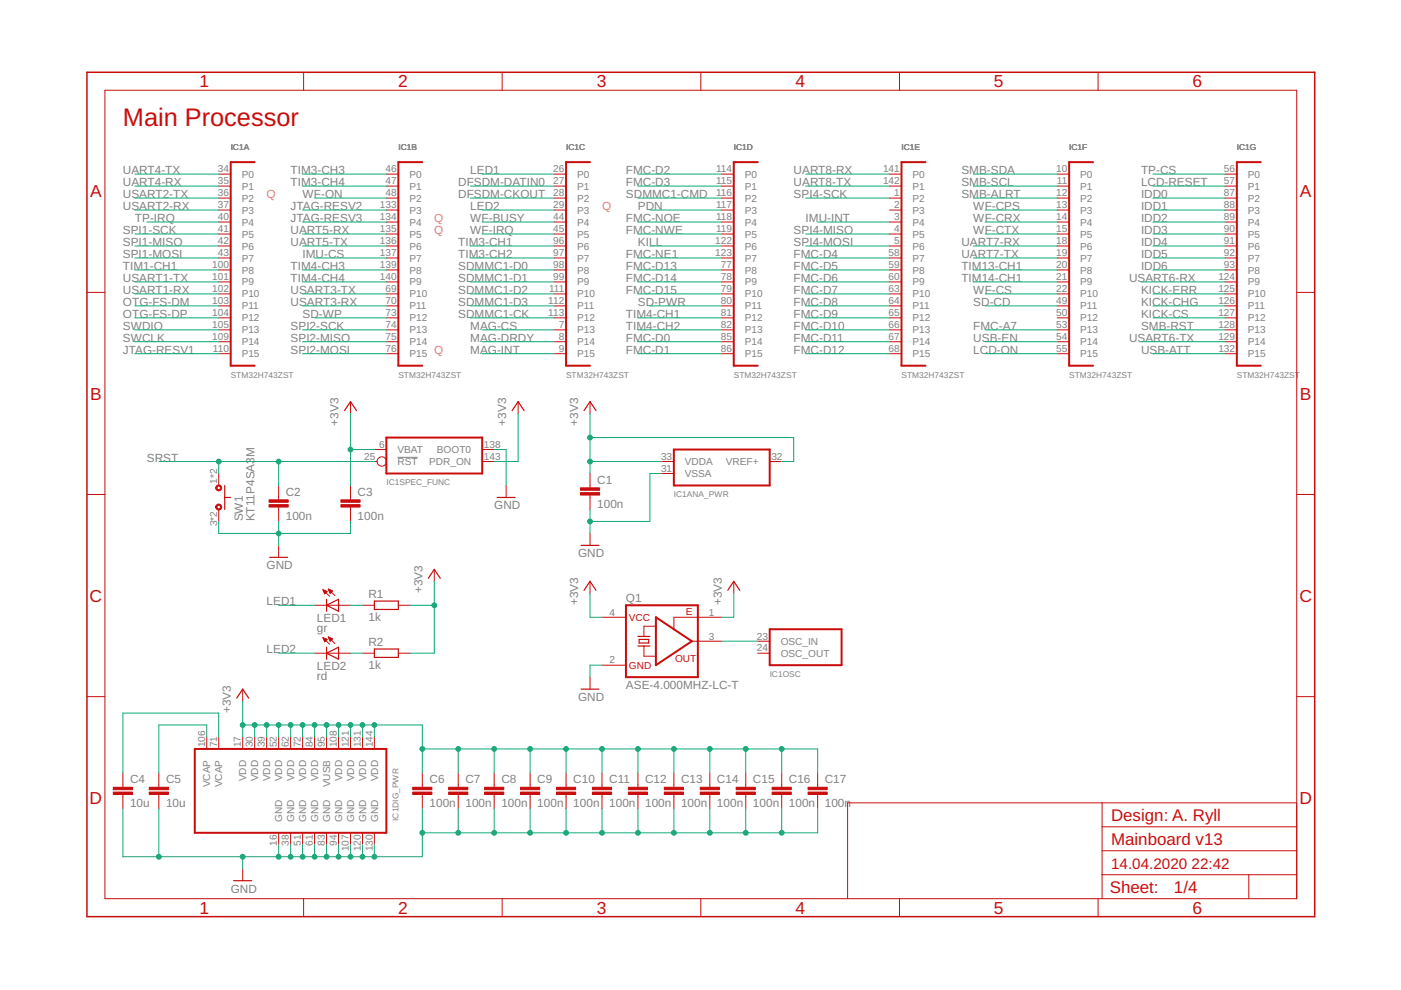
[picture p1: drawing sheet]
<svg xmlns="http://www.w3.org/2000/svg" width="297mm" height="210mm" viewBox="0 0 297 210" stroke-linecap="round" stroke-linejoin="round" font-family="sans-serif">
<path d="M84.3 97h4.2" fill="none" stroke="#808080" stroke-width=".21"/>
<g fill="none" stroke="#c90d0c" stroke-width=".21">
<path d="M22.2 19.1h252.7v171.4h-252.7zM64.4 15.3v3.8M106.5 15.3v3.8M148.6 15.3v3.8M190.7 15.3v3.8M232.8 15.3v3.8M46.4 36.9h2.5M46.4 39.5h2.5M81.9 36.9h2.6M81.9 39.5h2.6M117.5 36.9h2.5M117.5 39.5h2.5"/>
<path d="M153 36.9h2.6M153 39.5h2.6M188.6 36.9h2.5M188.6 39.5h2.5M224.1 36.9h2.6M224.1 39.5h2.6M259.7 36.9h2.5M259.7 39.5h2.5M46.4 42h2.5M46.4 44.5h2.5M46.4 47.1h2.5M46.4 49.6h2.5"/>
<path d="M46.4 52.2h2.5M46.4 54.7h2.5M46.4 57.2h2.5M46.4 59.8h2.5M81.9 42h2.6M81.9 44.5h2.6M81.9 47.1h2.6M81.9 49.6h2.6M81.9 52.2h2.6M81.9 54.7h2.6M81.9 57.2h2.6M81.9 59.8h2.6"/>
<path d="M117.5 42h2.5M117.5 44.5h2.5M117.5 47.1h2.5M117.5 49.6h2.5M117.5 52.2h2.5M117.5 54.7h2.5M117.5 57.2h2.5M117.5 59.8h2.5M153 42h2.6M153 44.5h2.6M153 47.1h2.6M153 49.6h2.6"/>
<path d="M153 52.2h2.6M153 54.7h2.6M153 57.2h2.6M153 59.8h2.6M188.6 42h2.5M188.6 44.5h2.5M188.6 47.1h2.5M188.6 49.6h2.5M188.6 52.2h2.5M188.6 54.7h2.5M188.6 57.2h2.5M188.6 59.8h2.5"/>
<path d="M224.1 42h2.6M224.1 44.5h2.6M224.1 47.1h2.6M224.1 49.6h2.6M224.1 52.2h2.6M224.1 54.7h2.6M224.1 57.2h2.6M224.1 59.8h2.6M259.7 42h2.5M259.7 44.5h2.5M259.7 47.1h2.5M259.7 49.6h2.5"/>
<path d="M259.7 52.2h2.5M259.7 54.7h2.5M259.7 57.2h2.5M259.7 59.8h2.5M18.4 62h3.8M46.4 62.3h2.5M46.4 64.9h2.5M46.4 67.4h2.5M46.4 69.9h2.5M46.4 72.5h2.5M46.4 75h2.5M81.9 62.3h2.6"/>
<path d="M81.9 64.9h2.6M81.9 67.4h2.6M81.9 69.9h2.6M81.9 72.5h2.6M81.9 75h2.6M117.5 62.3h2.5M117.5 64.9h2.5M117.5 67.4h2.5M117.5 69.9h2.5M117.5 72.5h2.5M117.5 75h2.5M153 62.3h2.6"/>
<path d="M153 64.9h2.6M153 67.4h2.6M153 69.9h2.6M153 72.5h2.6M153 75h2.6M188.6 62.3h2.5M188.6 64.9h2.5M188.6 67.4h2.5M188.6 69.9h2.5M188.6 72.5h2.5M188.6 75h2.5M224.1 62.3h2.6"/>
<path d="M224.1 64.9h2.6M224.1 67.4h2.6M224.1 69.9h2.6M224.1 72.5h2.6M224.1 75h2.6M259.7 62.3h2.5M259.7 64.9h2.5M259.7 67.4h2.5M259.7 69.9h2.5M259.7 72.5h2.5M259.7 75h2.5M274.9 62h3.8"/>
<path d="M74.3 85.2v2.5M79.4 97.9h.5M79.4 95.3h2.5M102.2 97.9h2.6M102.2 95.3h2.6M109.9 85.2v2.5M125.1 85.2v2.5M140.3 97.9h2.6M163.2 97.9h2.5M18.4 104.8h3.8M46.4 100.4v2.5M46.4 108v2.6"/>
<path d="M59.1 102.9v3.1M59.1 107.5v3.1M59.1 115.6v2.6M74.3 102.9v3.1M74.3 107.5v3.1M107.3 102.9v2.6M125.1 100.4v3M125.1 105v3M125.1 113.1v2.5M140.3 100.4h2.6M274.9 104.8h3.8M66.7 138.5h7.6"/>
<path d="M66.7 128.3h7.6M68.5 125l1.4 1.4M68.5 125l.9 .4-.5 .5zM68.5 135.2l1.4 1.4M68.5 135.2l.9 .4-.5 .5zM68.5 125.1h.2M68.5 135.3h.1M68.5 135.4h.4M68.6 125.2h.4M68.6 125.4h.6M68.6 135.5h.6M68.6 135.6h.7"/>
<path d="M68.7 125.5h.6M68.7 125.6h.5M68.7 135.7h.5M68.7 135.8h.4M68.8 125.7h.2M68.8 136h.1M68.8 125.8h.1M69.6 124.9l1.4 1.4M69.6 124.9l.9 .4-.5 .5zM69.6 135.1l1.4 1.4M69.6 135.1l.9 .3-.5 .6zM69.6 135.1h.2"/>
<path d="M69.7 125h.1M69.7 135.3h.4M69.7 125.1h.4M69.7 125.2h.7M69.7 135.4h.6M69.8 135.5h.6M69.8 125.4h.6M69.8 125.5h.5M69.8 135.6h.5M69.9 135.7h.3M69.9 125.6h.3M70 125.7h.1"/>
<path d="M70 135.8h.1M76.9 138.5h2.5M76.9 128.3h2.5M84.5 138.5h2.5M84.5 128.3h2.5M92.1 120.7v2.6M125.1 123.3v2.5M127.6 130.9h5.1M136.5 137v2.1h2.6M139.1 132.8h-2.6v2.1M146.7 136h6.3M153 130.9h-10.1v2.5"/>
<path d="M155.6 123.3v2.5M160.7 136h2.5M160.7 138.5h2.5M18.4 147.7h3.8M43.8 156.3v2.5M46.4 156.3v2.5M51.5 146.1v2.6M51.5 156.3v2.5M54 156.3v2.5M56.5 156.3v2.5M59.1 156.3v2.5M61.6 156.3v2.5"/>
<path d="M64.2 156.3v2.5M66.7 156.3v2.5M69.2 156.3v2.5M71.8 156.3v2.5M74.3 156.3v2.5M76.9 156.3v2.5M79.4 156.3v2.5M125.1 143.6v2.5M127.6 141h5.1M274.9 147.7h3.8M26.1 163.9v3M26.1 168.4v3.1"/>
<path d="M33.7 163.9v3M33.7 168.4v3.1M59.1 176.6v2.5M61.6 176.6v2.5M64.2 176.6v2.5M66.7 176.6v2.5M69.2 176.6v2.5M71.8 176.6v2.5M74.3 176.6v2.5M76.9 176.6v2.5M79.4 176.6v2.5M89.5 163.9v3"/>
<path d="M89.5 168.4v3.1M97.2 163.9v3M97.2 168.4v3.1M104.8 163.9v3M104.8 168.4v3.1M112.4 163.9v3M112.4 168.4v3.1M120 163.9v3M120 168.4v3.1M127.6 163.9v3M127.6 168.4v3.1M135.3 163.9v3"/>
<path d="M135.3 168.4v3.1M142.9 163.9v3M142.9 168.4v3.1M150.5 163.9v3M150.5 168.4v3.1M158.1 163.9v3M158.1 168.4v3.1M165.7 163.9v3M165.7 168.4v3.1M173.4 163.9v3M173.4 168.4v3.1M233.7 170.2v20.3"/>
<path d="M233.7 175.3h41.2M274.9 170.2h-95.2v20.3M51.5 184.2v2.5M64.4 190.5v3.9M106.5 190.5v3.9M148.6 190.5v3.9M190.7 190.5v3.9M232.8 190.5v3.9M233.7 185.5h41.2M233.7 180.4h41.2M264.8 185.5v5"/>
<circle cx="80.9" cy="97.9" r=".99"/>
</g>
<path d="M18.4 15.3h260.3v179.1h-260.3z" fill="none" stroke="#c90d0c" stroke-width=".32"/>
<g fill="none" stroke="#c90d0c" stroke-width=".25">
<path d="M73 87.1l1.3-1.9 1.3 1.9M108.6 87.1l1.3-1.9 1.2 1.9M123.8 87.1l1.3-1.9 1.3 1.9M47.6 105.5h1.3M47.6 102.9v5.1M57.2 118.2h3.8M105.4 105.5h3.8M123.2 115.6h3.8M69.2 128.3l2.6-1.2v2.5zM69.2 127.1v2.5M69.2 137.2v2.6M69.2 138.5l2.6-1.3v2.6z"/>
<path d="M79.4 127.4h5.1v1.8h-5.1zM79.4 137.6h5.1v1.8h-5.1zM90.8 122.6l1.3-1.9 1.2 1.9M123.8 125.2l1.3-1.9 1.3 1.9M135.3 137h2.5M135.3 134.9h2.5M135.5 135.6h2v.7h-2zM154.3 125.2l1.3-1.9 1.2 1.9M50.2 148l1.3-1.9 1.2 1.9M123.2 146.1h3.8M49.6 186.7h3.8"/>
</g>
<g fill="#c90d0c" stroke="#c90d0c" stroke-width=".21">
<path d="M123.1 104.5h4v.5h-4z"/>
<path d="M123.1 103.4h4v.5h-4z"/>
<path d="M57 107h4.1v.5h-4.1z"/>
<path d="M57 106h4.1v.5h-4.1z"/>
<path d="M87.5 167.9h4.1v.5h-4.1z"/>
<path d="M87.5 166.9h4.1v.5h-4.1z"/>
<path d="M95.1 167.9h4.1v.5h-4.1z"/>
<path d="M95.1 166.9h4.1v.5h-4.1z"/>
<path d="M102.7 167.9h4.1v.5h-4.1z"/>
<path d="M102.7 166.9h4.1v.5h-4.1z"/>
<path d="M110.4 167.9h4v.5h-4z"/>
<path d="M110.4 166.9h4v.5h-4z"/>
<path d="M118 167.9h4v.5h-4z"/>
<path d="M118 166.9h4v.5h-4z"/>
<path d="M31.6 167.9h4.1v.5h-4.1z"/>
<path d="M31.6 166.9h4.1v.5h-4.1z"/>
<path d="M24 167.9h4.1v.5h-4.1z"/>
<path d="M24 166.9h4.1v.5h-4.1z"/>
<path d="M125.6 167.9h4.1v.5h-4.1z"/>
<path d="M125.6 166.9h4.1v.5h-4.1z"/>
<path d="M133.2 167.9h4.1v.5h-4.1z"/>
<path d="M133.2 166.9h4.1v.5h-4.1z"/>
<path d="M140.8 167.9h4.1v.5h-4.1z"/>
<path d="M140.8 166.9h4.1v.5h-4.1z"/>
<path d="M148.5 167.9h4v.5h-4z"/>
<path d="M148.5 166.9h4v.5h-4z"/>
<path d="M156.1 167.9h4v.5h-4z"/>
<path d="M156.1 166.9h4v.5h-4z"/>
<path d="M163.7 167.9h4.1v.5h-4.1z"/>
<path d="M163.7 166.9h4.1v.5h-4.1z"/>
<path d="M171.3 167.9h4.1v.5h-4.1z"/>
<path d="M171.3 166.9h4.1v.5h-4.1z"/>
<path d="M72.3 107h4v.5h-4z"/>
<path d="M72.3 106h4v.5h-4z"/>
</g>
<g fill="none" stroke="#c90d0c" stroke-width=".42">
<path d="M54 34.4h-5.1v43.1h5.1M89.5 34.4h-5v43.1h5M125.1 34.4h-5.1v43.1h5.1M160.7 34.4h-5.1v43.1h5.1M196.2 34.4h-5.1v43.1h5.1M231.8 34.4h-5.1v43.1h5.1M267.3 34.4h-5.1v43.1h5.1M81.9 92.8h20.3v7.6h-20.3zM142.9 95.3h20.3v7.6h-20.3zM132.7 128.3h15.3v15.3h-15.3zM139.1 130.9l7.6 5.1-7.6 5zM163.2 133.4h15.2v7.6h-15.2z"/>
<path d="M41.3 158.8h40.6v17.8h-40.6z"/>
</g>
<g fill="#c90d0c" stroke="#c90d0c" stroke-width=".21">
<path d="M45.9 103a.63 .63 0 0 1 1 .1 .63 .63 0 0 1-.4 1 .63 .63 0 0 1-.8-.7h.3a.38 .38 0 0 1 .5-.3 .38 .38 0 0 1 .1 .6 .38 .38 0 0 1-.6-.1v-.2h-.3z" fill-rule="evenodd"/>
<path d="M45.9 107.1a.63 .63 0 0 1 1 .1 .63 .63 0 0 1-.4 .9 .63 .63 0 0 1-.8-.6h.3a.38 .38 0 0 1 .5-.3 .38 .38 0 0 1 .1 .6 .38 .38 0 0 1-.6-.1v-.2h-.3z" fill-rule="evenodd"/>
</g>
<g fill="none" stroke="#0dab76" stroke-width=".21">
<path d="M28.6 36.9h17.8M28.6 39.5h17.8M64.2 36.9h17.7M64.2 39.5h17.7M99.7 39.5h17.8M102.2 36.9h15.3M135.3 36.9h17.7M135.3 39.5h17.7M170.8 36.9h17.8M170.8 39.5h17.8M206.4 36.9h17.7M206.4 39.5h17.7"/>
<path d="M244.5 36.9h15.2M244.5 39.5h15.2M28.6 42h17.8M28.6 44.5h17.8M28.6 49.6h17.8M28.6 52.2h17.8M28.6 54.7h17.8M28.6 57.2h17.8M28.6 59.8h17.8M31.1 47.1h15.3M64.2 44.5h17.7M64.2 49.6h17.7"/>
<path d="M64.2 52.2h17.7M64.2 57.2h17.7M64.2 59.8h17.7M64.2 47.1h17.7M66.7 42h15.2M66.7 54.7h15.2M99.7 42h17.8M99.7 52.2h17.8M99.7 54.7h17.8M99.7 57.2h17.8M99.7 59.8h17.8M102.2 44.5h15.3"/>
<path d="M102.2 49.6h15.3M102.2 47.1h15.3M135.3 42h17.7M135.3 49.6h17.7M135.3 54.7h17.7M135.3 57.2h17.7M135.3 59.8h17.7M135.3 47.1h17.7M137.8 44.5h15.2M137.8 52.2h15.2M170.8 42h17.8M170.8 49.6h17.8"/>
<path d="M170.8 52.2h17.8M170.8 54.7h17.8M170.8 57.2h17.8M170.8 59.8h17.8M173.4 47.1h15.2M206.4 42h17.7M206.4 52.2h17.7M206.4 54.7h17.7M206.4 57.2h17.7M206.4 59.8h17.7M208.9 44.5h15.2M208.9 49.6h15.2"/>
<path d="M208.9 47.1h15.2M241.9 59.8h17.8M244.5 42h15.2M244.5 44.5h15.2M244.5 49.6h15.2M244.5 52.2h15.2M244.5 54.7h15.2M244.5 57.2h15.2M244.5 47.1h15.2M28.6 75h17.8M28.6 62.3h17.8M28.6 64.9h17.8"/>
<path d="M28.6 67.4h17.8M28.6 69.9h17.8M28.6 72.5h17.8M64.2 75h17.7M64.2 62.3h17.7M64.2 64.9h17.7M64.2 69.9h17.7M64.2 72.5h17.7M66.7 67.4h15.2M99.7 62.3h17.8M99.7 64.9h17.8M99.7 67.4h17.8"/>
<path d="M102.2 75h15.3M102.2 69.9h15.3M102.2 72.5h15.3M135.3 75h17.7M135.3 62.3h17.7M135.3 67.4h17.7M135.3 69.9h17.7M135.3 72.5h17.7M137.8 64.9h15.2M170.8 75h17.8M170.8 62.3h17.8M170.8 64.9h17.8"/>
<path d="M170.8 67.4h17.8M170.8 69.9h17.8M170.8 72.5h17.8M208.9 75h15.2M208.9 62.3h15.2M208.9 64.9h15.2M208.9 69.9h15.2M208.9 72.5h15.2M241.9 72.5h17.8M244.5 75h15.2M244.5 62.3h15.2M244.5 64.9h15.2"/>
<path d="M244.5 67.4h15.2M244.5 69.9h15.2M33.7 97.9h45.7M46.4 97.9v2.5M59.1 97.9v5M74.3 87.7v15.2M74.3 95.3h5.1M104.8 95.3h2.5v7.6M109.9 87.7v10.2h-5.1M125.1 97.9h15.2M125.1 92.8h43.2v5.1h-2.6M125.1 87.7v12.7"/>
<path d="M46.4 110.6v2.5h27.9v-2.5M59.1 110.6v5M125.1 108v5.1M140.3 100.4h-2.5v10.2h-12.7M59.1 128.3h7.6M59.1 138.5h7.6M74.3 128.3h2.6M74.3 138.5h2.6M87 128.3h5.1M92.1 123.3v15.2h-5.1M125.1 125.8v5.1h2.5M153 136h7.7"/>
<path d="M155.6 125.8v5.1h-2.6M43.8 156.3v-2.6h-10.1v10.2M46.4 156.3v-5.1h-20.3v12.7M51.5 148.7v7.6M51.5 153.7h38v10.2M54 153.7v2.6M56.5 153.7v2.6M59.1 153.7v2.6M61.6 153.7v2.6M64.2 153.7v2.6M66.7 153.7v2.6M69.2 153.7v2.6"/>
<path d="M71.8 153.7v2.6M74.3 153.7v2.6M76.9 153.7v2.6M79.4 153.7v2.6M89.5 158.8h83.9v5.1M97.2 158.8v5.1M104.8 158.8v5.1M112.4 158.8v5.1M120 158.8v5.1M127.6 141h-2.5v2.6M127.6 158.8v5.1M135.3 158.8v5.1"/>
<path d="M142.9 158.8v5.1M150.5 158.8v5.1M158.1 158.8v5.1M165.7 158.8v5.1M26.1 171.5v10.2h63.4v-10.2M33.7 171.5v10.2M59.1 179.1v2.6M61.6 179.1v2.6M64.2 179.1v2.6M66.7 179.1v2.6M69.2 179.1v2.6M71.8 179.1v2.6"/>
<path d="M74.3 179.1v2.6M76.9 179.1v2.6M79.4 179.1v2.6M97.2 171.5v5.1M104.8 171.5v5.1M112.4 171.5v5.1M120 171.5v5.1M127.6 171.5v5.1M135.3 171.5v5.1M142.9 171.5v5.1M150.5 171.5v5.1M158.1 171.5v5.1"/>
<path d="M165.7 171.5v5.1M173.4 171.5v5.1h-83.9M51.5 181.7v2.5"/>
</g>
<g fill="#0dab76" stroke="#0dab76" stroke-width=".21">
<circle cx="125.1" cy="92.8" r=".51"/>
<circle cx="125.1" cy="97.9" r=".51"/>
<circle cx="51.5" cy="153.7" r=".51"/>
<circle cx="54" cy="153.7" r=".51"/>
<circle cx="56.5" cy="153.7" r=".51"/>
<circle cx="59.1" cy="153.7" r=".51"/>
<circle cx="61.6" cy="153.7" r=".51"/>
<circle cx="89.5" cy="158.8" r=".51"/>
<circle cx="97.2" cy="158.8" r=".51"/>
<circle cx="104.8" cy="158.8" r=".51"/>
<circle cx="112.4" cy="158.8" r=".51"/>
<circle cx="64.2" cy="153.7" r=".51"/>
<circle cx="66.7" cy="153.7" r=".51"/>
<circle cx="69.2" cy="153.7" r=".51"/>
<circle cx="71.8" cy="153.7" r=".51"/>
<circle cx="74.3" cy="153.7" r=".51"/>
<circle cx="76.9" cy="153.7" r=".51"/>
<circle cx="79.4" cy="153.7" r=".51"/>
<circle cx="120" cy="158.8" r=".51"/>
<circle cx="127.6" cy="158.8" r=".51"/>
<circle cx="135.3" cy="158.8" r=".51"/>
<circle cx="142.9" cy="158.8" r=".51"/>
<circle cx="150.5" cy="158.8" r=".51"/>
<circle cx="158.1" cy="158.8" r=".51"/>
<circle cx="165.7" cy="158.8" r=".51"/>
<circle cx="74.3" cy="95.3" r=".51"/>
<circle cx="92.1" cy="128.3" r=".51"/>
<circle cx="125.1" cy="110.6" r=".51"/>
<circle cx="59.1" cy="113.1" r=".51"/>
<circle cx="33.7" cy="181.7" r=".51"/>
<circle cx="51.5" cy="181.7" r=".51"/>
<circle cx="59.1" cy="181.7" r=".51"/>
<circle cx="61.6" cy="181.7" r=".51"/>
<circle cx="89.5" cy="176.6" r=".51"/>
<circle cx="97.2" cy="176.6" r=".51"/>
<circle cx="112.4" cy="176.6" r=".51"/>
<circle cx="104.8" cy="176.6" r=".51"/>
<circle cx="64.2" cy="181.7" r=".51"/>
<circle cx="66.7" cy="181.7" r=".51"/>
<circle cx="69.2" cy="181.7" r=".51"/>
<circle cx="71.8" cy="181.7" r=".51"/>
<circle cx="74.3" cy="181.7" r=".51"/>
<circle cx="79.4" cy="181.7" r=".51"/>
<circle cx="76.9" cy="181.7" r=".51"/>
<circle cx="165.7" cy="176.6" r=".51"/>
<circle cx="158.1" cy="176.6" r=".51"/>
<circle cx="150.5" cy="176.6" r=".51"/>
<circle cx="142.9" cy="176.6" r=".51"/>
<circle cx="135.3" cy="176.6" r=".51"/>
<circle cx="127.6" cy="176.6" r=".51"/>
<circle cx="120" cy="176.6" r=".51"/>
<circle cx="59.1" cy="97.9" r=".51"/>
<circle cx="46.4" cy="97.9" r=".51"/>
</g>
<text font-size="5.4" fill="#c90d0c" x="26.1" y="26.8">Main Processor</text>
<g font-size="3.7" fill="#c90d0c">
<text x="42.3" y="18.5">1</text>
<text x="84.4" y="18.5">2</text>
<text x="126.5" y="18.5">3</text>
<text x="168.6" y="18.5">4</text>
<text x="210.7" y="18.5">5</text>
<text x="252.9" y="18.5">6</text>
<text x="19.1" y="41.9">A</text>
<text x="275.6" y="41.9">A</text>
<text x="19.1" y="84.7">B</text>
<text x="275.6" y="84.7">B</text>
<text x="19" y="127.6">C</text>
<text x="275.5" y="127.6">C</text>
<text x="19" y="170.4">D</text>
<text x="275.5" y="170.4">D</text>
<text x="42.3" y="193.7">1</text>
<text x="84.4" y="193.7">2</text>
<text x="126.5" y="193.7">3</text>
<text x="168.6" y="193.7">4</text>
<text x="210.7" y="193.7">5</text>
<text x="252.9" y="193.7">6</text>
</g>
<g font-size="3.6" fill="#c90d0c">
<text x="235.6" y="174">Design: A. Ryll</text>
<text x="235.6" y="179.1">Mainboard v13</text>
<text x="235.3" y="189.4">Sheet:</text>
<text x="248.9" y="189.3">1/4</text>
</g>
<g font-size="3.2" fill="#c90d0c">
<text x="235.6" y="184.2">14.04.2020</text>
<text x="252.6" y="184.2">22:42</text>
</g>
<g font-size="2.5" fill="#808080">
<text x="26.1" y="36.9">UART4-TX</text>
<text x="26.1" y="39.5">UART4-RX</text>
<text x="26.1" y="42">USART2-TX</text>
<text x="61.6" y="36.9">TIM3-CH3</text>
<text x="61.6" y="39.5">TIM3-CH4</text>
<text x="64.1" y="42">WF-ON</text>
<text x="97.2" y="39.5">DFSDM-DATIN0</text>
<text x="97.2" y="42">DFSDM-CKOUT</text>
<text x="99.7" y="36.9">LED1</text>
<text x="132.7" y="36.9">FMC-D2</text>
<text x="132.7" y="39.5">FMC-D3</text>
<text x="132.7" y="42">SDMMC1-CMD</text>
<text x="168.3" y="36.9">UART8-RX</text>
<text x="168.3" y="39.5">UART8-TX</text>
<text x="168.3" y="42">SPI4-SCK</text>
<text x="203.8" y="39.5">SMB-SCL</text>
<text x="203.8" y="36.9">SMB-SDA</text>
<text x="203.8" y="42">SMB-ALRT</text>
<text x="241.9" y="36.9">TP-CS</text>
<text x="241.9" y="39.5">LCD-RESET</text>
<text x="241.9" y="42">IDD0</text>
<text x="26.1" y="44.5">USART2-RX</text>
<text x="28.6" y="47.1">TP-IRQ</text>
<text x="61.6" y="44.5">JTAG-RESV2</text>
<text x="61.6" y="47.1">JTAG-RESV3</text>
<text x="99.7" y="44.5">LED2</text>
<text x="99.7" y="47.1">WF-BUSY</text>
<text x="132.7" y="47.1">FMC-NOE</text>
<text x="135.3" y="44.5">PDN</text>
<text x="170.8" y="47.1">IMU-INT</text>
<text x="206.4" y="44.5">WF-CPS</text>
<text x="206.4" y="47.1">WF-CRX</text>
<text x="241.9" y="44.5">IDD1</text>
<text x="241.9" y="47.1">IDD2</text>
<text x="26.1" y="49.6">SPI1-SCK</text>
<text x="26.1" y="52.1">SPI1-MISO</text>
<text x="61.6" y="52.1">UART5-TX</text>
<text x="61.6" y="49.6">UART5-RX</text>
<text x="97.2" y="52.1">TIM3-CH1</text>
<text x="99.7" y="49.6">WF-IRQ</text>
<text x="132.7" y="49.6">FMC-NWE</text>
<text x="135.3" y="52.1">KILL</text>
<text x="168.3" y="49.6">SPI4-MISO</text>
<text x="168.3" y="52.1">SPI4-MOSI</text>
<text x="203.8" y="52.1">UART7-RX</text>
<text x="206.4" y="49.6">WF-CTX</text>
<text x="241.9" y="49.6">IDD3</text>
<text x="241.9" y="52.1">IDD4</text>
<text x="26.1" y="54.7">SPI1-MOSI</text>
<text x="26.1" y="57.2">TIM1-CH1</text>
<text x="26.1" y="59.8">USART1-TX</text>
<text x="61.6" y="57.2">TIM4-CH3</text>
<text x="61.6" y="59.8">TIM4-CH4</text>
<text x="64.1" y="54.7">IMU-CS</text>
<text x="97.2" y="54.7">TIM3-CH2</text>
<text x="97.2" y="57.2">SDMMC1-D0</text>
<text x="97.2" y="59.8">SDMMC1-D1</text>
<text x="132.7" y="54.7">FMC-NE1</text>
<text x="132.7" y="57.2">FMC-D13</text>
<text x="132.7" y="59.8">FMC-D14</text>
<text x="168.3" y="54.7">FMC-D4</text>
<text x="168.3" y="57.2">FMC-D5</text>
<text x="168.3" y="59.8">FMC-D6</text>
<text x="203.8" y="54.7">UART7-TX</text>
<text x="203.8" y="57.2">TIM13-CH1</text>
<text x="203.8" y="59.8">TIM14-CH1</text>
<text x="239.4" y="59.8">USART6-RX</text>
<text x="241.9" y="54.7">IDD5</text>
<text x="241.9" y="57.2">IDD6</text>
<text x="26.1" y="62.3">USART1-RX</text>
<text x="26.1" y="64.8">OTG-FS-DM</text>
<text x="61.6" y="62.3">USART3-TX</text>
<text x="61.6" y="64.8">USART3-RX</text>
<text x="97.2" y="62.3">SDMMC1-D2</text>
<text x="97.2" y="64.8">SDMMC1-D3</text>
<text x="132.7" y="62.3">FMC-D15</text>
<text x="135.3" y="64.8">SD-PWR</text>
<text x="168.3" y="62.3">FMC-D7</text>
<text x="168.3" y="64.8">FMC-D8</text>
<text x="206.4" y="64.8">SD-CD</text>
<text x="206.4" y="62.3">WF-CS</text>
<text x="241.9" y="62.3">KICK-ERR</text>
<text x="241.9" y="64.8">KICK-CHG</text>
<text x="26.1" y="67.4">OTG-FS-DP</text>
<text x="26.1" y="69.9">SWDIO</text>
<text x="61.6" y="69.9">SPI2-SCK</text>
<text x="64.1" y="67.4">SD-WP</text>
<text x="97.2" y="67.4">SDMMC1-CK</text>
<text x="99.7" y="69.9">MAG-CS</text>
<text x="132.7" y="67.4">TIM4-CH1</text>
<text x="132.7" y="69.9">TIM4-CH2</text>
<text x="168.3" y="67.4">FMC-D9</text>
<text x="168.3" y="69.9">FMC-D10</text>
<text x="206.4" y="69.9">FMC-A7</text>
<text x="241.9" y="69.9">SMB-RST</text>
<text x="241.9" y="67.4">KICK-CS</text>
<text x="26.1" y="75">JTAG-RESV1</text>
<text x="26.1" y="72.5">SWCLK</text>
<text x="61.6" y="72.5">SPI2-MISO</text>
<text x="61.6" y="75">SPI2-MOSI</text>
<text x="99.7" y="72.5">MAG-DRDY</text>
<text x="99.7" y="75">MAG-INT</text>
<text x="132.7" y="72.5">FMC-D0</text>
<text x="132.7" y="75">FMC-D1</text>
<text x="168.3" y="72.5">FMC-D11</text>
<text x="168.3" y="75">FMC-D12</text>
<text x="206.4" y="72.5">USB-EN</text>
<text x="206.4" y="75">LCD-ON</text>
<text x="239.4" y="72.5">USART6-TX</text>
<text x="241.9" y="75">USB-ATT</text>
<text x="71.8" y="90.2" transform="rotate(-90 71.8 90.2)">+3V3</text>
<text x="107.3" y="90.2" transform="rotate(-90 107.3 90.2)">+3V3</text>
<text x="122.6" y="90.2" transform="rotate(-90 122.6 90.2)">+3V3</text>
<text x="31.1" y="97.9">SRST</text>
<text x="60.6" y="105.1">C2</text>
<text x="75.8" y="105.1">C3</text>
<text x="126.6" y="107.6">100n</text>
<text x="126.6" y="102.6">C1</text>
<text x="51.5" y="110.6" transform="rotate(-90 51.5 110.6)">SW1</text>
<text x="54" y="110.6" transform="rotate(-90 54 110.6)">KT11P4SA3M</text>
<text x="60.6" y="110.2">100n</text>
<text x="75.8" y="110.2">100n</text>
<text x="104.8" y="108">GND</text>
<text x="122.6" y="118.2">GND</text>
<text x="56.5" y="120.7">GND</text>
<text x="89.5" y="125.8" transform="rotate(-90 89.5 125.8)">+3V3</text>
<text x="56.5" y="128.3">LED1</text>
<text x="67.2" y="131.9">LED1</text>
<text x="78.1" y="131.6">1k</text>
<text x="78.1" y="126.8">R1</text>
<text x="122.6" y="128.3" transform="rotate(-90 122.6 128.3)">+3V3</text>
<text x="132.7" y="127.7">Q1</text>
<text x="153" y="128.3" transform="rotate(-90 153 128.3)">+3V3</text>
<text x="67.2" y="134">gr</text>
<text x="78.1" y="137">R2</text>
<text x="56.5" y="138.5">LED2</text>
<text x="67.2" y="142">LED2</text>
<text x="78.1" y="141.8">1k</text>
<text x="67.2" y="144.2">rd</text>
<text x="122.6" y="148.6">GND</text>
<text x="132.7" y="146.1">ASE-4.000MHZ-LC-T</text>
<text x="48.9" y="151.2" transform="rotate(-90 48.9 151.2)">+3V3</text>
<text x="27.6" y="166">C4</text>
<text x="35.2" y="166">C5</text>
<text x="91.1" y="166">C6</text>
<text x="98.7" y="166">C7</text>
<text x="106.3" y="166">C8</text>
<text x="113.9" y="166">C9</text>
<text x="121.5" y="166">C10</text>
<text x="129.2" y="166">C11</text>
<text x="136.8" y="166">C12</text>
<text x="144.4" y="166">C13</text>
<text x="152" y="166">C14</text>
<text x="159.6" y="166">C15</text>
<text x="167.3" y="166">C16</text>
<text x="174.9" y="166">C17</text>
<text x="27.6" y="171.1">10u</text>
<text x="35.2" y="171.1">10u</text>
<text x="91.1" y="171.1">100n</text>
<text x="98.7" y="171.1">100n</text>
<text x="106.3" y="171.1">100n</text>
<text x="113.9" y="171.1">100n</text>
<text x="121.5" y="171.1">100n</text>
<text x="129.2" y="171.1">100n</text>
<text x="136.8" y="171.1">100n</text>
<text x="144.4" y="171.1">100n</text>
<text x="152" y="171.1">100n</text>
<text x="159.6" y="171.1">100n</text>
<text x="167.3" y="171.1">100n</text>
<text x="174.9" y="171.1">100n</text>
<text x="48.9" y="189.3">GND</text>
</g>
<g font-size="2.5" fill="#c8c832">
<text x="56.5" y="42">Q</text>
<text x="92.1" y="47.1">Q</text>
<text x="127.6" y="44.5">Q</text>
<text x="92.1" y="49.6">Q</text>
<text x="92.1" y="75">Q</text>
</g>
<g font-size="2.1" fill="#808080">
<text x="46.2" y="36.6">34</text>
<text x="46.2" y="39.1">35</text>
<text x="46.2" y="41.6">36</text>
<text x="51.2" y="37.7">P0</text>
<text x="51.2" y="40.2">P1</text>
<text x="81.7" y="36.6">46</text>
<text x="81.7" y="39.1">47</text>
<text x="81.7" y="41.6">48</text>
<text x="86.8" y="37.7">P0</text>
<text x="86.8" y="40.2">P1</text>
<text x="117.3" y="36.6">26</text>
<text x="117.3" y="39.1">27</text>
<text x="117.3" y="41.6">28</text>
<text x="122.4" y="37.7">P0</text>
<text x="122.4" y="40.2">P1</text>
<text x="151.8" y="36.6">114</text>
<text x="151.8" y="39.1">115</text>
<text x="151.8" y="41.6">116</text>
<text x="157.9" y="37.7">P0</text>
<text x="157.9" y="40.2">P1</text>
<text x="187.2" y="36.6">141</text>
<text x="187.2" y="39.1">142</text>
<text x="189.6" y="41.6">1</text>
<text x="193.5" y="37.7">P0</text>
<text x="193.5" y="40.2">P1</text>
<text x="224" y="36.6">10</text>
<text x="224" y="41.6">12</text>
<text x="224.1" y="39.1">11</text>
<text x="229" y="37.7">P0</text>
<text x="229" y="40.2">P1</text>
<text x="259.5" y="36.6">56</text>
<text x="259.5" y="39.1">57</text>
<text x="259.5" y="41.6">87</text>
<text x="264.6" y="37.7">P0</text>
<text x="264.6" y="40.2">P1</text>
<text x="46.2" y="44.2">37</text>
<text x="46.2" y="46.7">40</text>
<text x="51.2" y="42.8">P2</text>
<text x="51.2" y="45.3">P3</text>
<text x="51.2" y="47.8">P4</text>
<text x="80.6" y="44.2">133</text>
<text x="80.6" y="46.7">134</text>
<text x="86.8" y="42.8">P2</text>
<text x="86.8" y="45.3">P3</text>
<text x="86.8" y="47.8">P4</text>
<text x="117.3" y="44.2">29</text>
<text x="117.3" y="46.7">44</text>
<text x="122.4" y="42.8">P2</text>
<text x="122.4" y="45.3">P3</text>
<text x="122.4" y="47.8">P4</text>
<text x="151.8" y="44.2">117</text>
<text x="151.8" y="46.7">118</text>
<text x="157.9" y="42.8">P2</text>
<text x="157.9" y="45.3">P3</text>
<text x="157.9" y="47.8">P4</text>
<text x="189.6" y="44.2">2</text>
<text x="189.6" y="46.7">3</text>
<text x="193.5" y="42.8">P2</text>
<text x="193.5" y="45.3">P3</text>
<text x="193.5" y="47.8">P4</text>
<text x="224" y="44.2">13</text>
<text x="224" y="46.7">14</text>
<text x="229" y="42.8">P2</text>
<text x="229" y="45.3">P3</text>
<text x="229" y="47.8">P4</text>
<text x="259.5" y="44.2">88</text>
<text x="259.5" y="46.7">89</text>
<text x="264.6" y="42.8">P2</text>
<text x="264.6" y="45.3">P3</text>
<text x="264.6" y="47.8">P4</text>
<text x="46.2" y="49.3">41</text>
<text x="46.2" y="51.8">42</text>
<text x="51.2" y="50.4">P5</text>
<text x="51.2" y="52.9">P6</text>
<text x="80.6" y="49.3">135</text>
<text x="80.6" y="51.8">136</text>
<text x="86.8" y="50.4">P5</text>
<text x="86.8" y="52.9">P6</text>
<text x="117.3" y="49.3">45</text>
<text x="117.3" y="51.8">96</text>
<text x="122.4" y="50.4">P5</text>
<text x="122.4" y="52.9">P6</text>
<text x="151.7" y="51.8">122</text>
<text x="151.8" y="49.3">119</text>
<text x="157.9" y="50.4">P5</text>
<text x="157.9" y="52.9">P6</text>
<text x="189.6" y="49.3">4</text>
<text x="189.6" y="51.8">5</text>
<text x="193.5" y="50.4">P5</text>
<text x="193.5" y="52.9">P6</text>
<text x="224" y="49.3">15</text>
<text x="224" y="51.8">18</text>
<text x="229" y="50.4">P5</text>
<text x="229" y="52.9">P6</text>
<text x="259.5" y="49.3">90</text>
<text x="259.5" y="51.8">91</text>
<text x="264.6" y="50.4">P5</text>
<text x="264.6" y="52.9">P6</text>
<text x="45" y="56.9">100</text>
<text x="45" y="59.4">101</text>
<text x="46.2" y="54.3">43</text>
<text x="51.2" y="55.4">P7</text>
<text x="51.2" y="58">P8</text>
<text x="80.6" y="54.3">137</text>
<text x="80.6" y="56.9">139</text>
<text x="80.6" y="59.4">140</text>
<text x="86.8" y="55.4">P7</text>
<text x="86.8" y="58">P8</text>
<text x="117.3" y="54.3">97</text>
<text x="117.3" y="56.9">98</text>
<text x="117.3" y="59.4">99</text>
<text x="122.4" y="55.4">P7</text>
<text x="122.4" y="58">P8</text>
<text x="151.7" y="54.3">123</text>
<text x="152.8" y="56.9">77</text>
<text x="152.8" y="59.4">78</text>
<text x="157.9" y="55.4">P7</text>
<text x="157.9" y="58">P8</text>
<text x="188.4" y="54.3">58</text>
<text x="188.4" y="56.9">59</text>
<text x="188.4" y="59.4">60</text>
<text x="193.5" y="55.4">P7</text>
<text x="193.5" y="58">P8</text>
<text x="224" y="54.3">19</text>
<text x="224" y="56.9">20</text>
<text x="224" y="59.4">21</text>
<text x="229" y="55.4">P7</text>
<text x="229" y="58">P8</text>
<text x="258.3" y="59.4">124</text>
<text x="259.5" y="54.3">92</text>
<text x="259.5" y="56.9">93</text>
<text x="264.6" y="55.4">P7</text>
<text x="264.6" y="58">P8</text>
<text x="45" y="62">102</text>
<text x="45" y="64.5">103</text>
<text x="51.2" y="60.5">P9</text>
<text x="51.2" y="63.1">P10</text>
<text x="51.2" y="65.6">P11</text>
<text x="81.7" y="62">69</text>
<text x="81.7" y="64.5">70</text>
<text x="86.8" y="60.5">P9</text>
<text x="86.8" y="63.1">P10</text>
<text x="86.8" y="65.6">P11</text>
<text x="116.3" y="64.5">112</text>
<text x="116.4" y="62">111</text>
<text x="122.4" y="60.5">P9</text>
<text x="122.4" y="63.1">P10</text>
<text x="122.4" y="65.6">P11</text>
<text x="152.8" y="62">79</text>
<text x="152.8" y="64.5">80</text>
<text x="157.9" y="60.5">P9</text>
<text x="157.9" y="63.1">P10</text>
<text x="157.9" y="65.6">P11</text>
<text x="188.4" y="62">63</text>
<text x="188.4" y="64.5">64</text>
<text x="193.5" y="60.5">P9</text>
<text x="193.5" y="63.1">P10</text>
<text x="193.5" y="65.6">P11</text>
<text x="224" y="62">22</text>
<text x="224" y="64.5">49</text>
<text x="229" y="60.5">P9</text>
<text x="229" y="63.1">P10</text>
<text x="229" y="65.6">P11</text>
<text x="258.3" y="62">125</text>
<text x="258.3" y="64.5">126</text>
<text x="264.6" y="60.5">P9</text>
<text x="264.6" y="63.1">P10</text>
<text x="264.6" y="65.6">P11</text>
<text x="45" y="67">104</text>
<text x="45" y="69.6">105</text>
<text x="51.2" y="68.1">P12</text>
<text x="51.2" y="70.7">P13</text>
<text x="81.7" y="67">73</text>
<text x="81.7" y="69.6">74</text>
<text x="86.8" y="68.1">P12</text>
<text x="86.8" y="70.7">P13</text>
<text x="116.3" y="67">113</text>
<text x="118.5" y="69.6">7</text>
<text x="122.4" y="68.1">P12</text>
<text x="122.4" y="70.7">P13</text>
<text x="152.8" y="67">81</text>
<text x="152.8" y="69.6">82</text>
<text x="157.9" y="68.1">P12</text>
<text x="157.9" y="70.7">P13</text>
<text x="188.4" y="67">65</text>
<text x="188.4" y="69.6">66</text>
<text x="193.5" y="68.1">P12</text>
<text x="193.5" y="70.7">P13</text>
<text x="224" y="67">50</text>
<text x="224" y="69.6">53</text>
<text x="229" y="68.1">P12</text>
<text x="229" y="70.7">P13</text>
<text x="258.3" y="67">127</text>
<text x="258.3" y="69.6">128</text>
<text x="264.6" y="68.1">P12</text>
<text x="264.6" y="70.7">P13</text>
<text x="45" y="72.1">109</text>
<text x="45.1" y="74.6">110</text>
<text x="51.2" y="73.2">P14</text>
<text x="51.2" y="75.8">P15</text>
<text x="81.7" y="72.1">75</text>
<text x="81.7" y="74.6">76</text>
<text x="86.8" y="73.2">P14</text>
<text x="86.8" y="75.8">P15</text>
<text x="118.5" y="72.1">8</text>
<text x="118.5" y="74.6">9</text>
<text x="122.4" y="73.2">P14</text>
<text x="122.4" y="75.8">P15</text>
<text x="152.8" y="72.1">85</text>
<text x="152.8" y="74.6">86</text>
<text x="157.9" y="73.2">P14</text>
<text x="157.9" y="75.8">P15</text>
<text x="188.4" y="72.1">67</text>
<text x="188.4" y="74.6">68</text>
<text x="193.5" y="73.2">P14</text>
<text x="193.5" y="75.8">P15</text>
<text x="224" y="72.1">54</text>
<text x="224" y="74.6">55</text>
<text x="229" y="73.2">P14</text>
<text x="229" y="75.8">P15</text>
<text x="258.3" y="72.1">129</text>
<text x="258.3" y="74.6">132</text>
<text x="264.6" y="73.2">P14</text>
<text x="264.6" y="75.8">P15</text>
<text x="80.4" y="95">6</text>
<text x="102.6" y="95">138</text>
<text x="77.2" y="97.5">25</text>
<text x="84.3" y="96.1">VBAT</text>
<text x="84.3" y="98.6">RST</text>
<text x="91" y="98.6">PDR_ON</text>
<text x="92.6" y="96.1">BOOT0</text>
<text x="102.6" y="97.5">143</text>
<text x="140.1" y="97.5">33</text>
<text x="140.1" y="100">31</text>
<text x="145.2" y="98.6">VDDA</text>
<text x="145.2" y="101.2">VSSA</text>
<text x="153.9" y="98.6">VREF+</text>
<text x="163.5" y="97.5">32</text>
<text x="46" y="102.6" transform="rotate(-90 46 102.6)">1*2</text>
<text x="46" y="111.6" transform="rotate(-90 46 111.6)">3*2</text>
<text x="129.2" y="130.5">4</text>
<text x="150.3" y="130.5">1</text>
<text x="150.3" y="135.6">3</text>
<text x="160.5" y="135.6">23</text>
<text x="165.5" y="136.7">OSC_IN</text>
<text x="129.2" y="140.7">2</text>
<text x="160.5" y="138.1">24</text>
<text x="165.5" y="139.2">OSC_OUT</text>
<text x="43.5" y="158.4" transform="rotate(-90 43.5 158.4)">106</text>
<text x="46" y="158.4" transform="rotate(-90 46 158.4)">71</text>
<text x="51.1" y="158.4" transform="rotate(-90 51.1 158.4)">17</text>
<text x="53.6" y="158.4" transform="rotate(-90 53.6 158.4)">30</text>
<text x="56.2" y="158.4" transform="rotate(-90 56.2 158.4)">39</text>
<text x="58.7" y="158.4" transform="rotate(-90 58.7 158.4)">52</text>
<text x="61.3" y="158.4" transform="rotate(-90 61.3 158.4)">62</text>
<text x="63.8" y="158.4" transform="rotate(-90 63.8 158.4)">72</text>
<text x="66.3" y="158.4" transform="rotate(-90 66.3 158.4)">84</text>
<text x="68.9" y="158.4" transform="rotate(-90 68.9 158.4)">95</text>
<text x="71.4" y="158.4" transform="rotate(-90 71.4 158.4)">108</text>
<text x="74" y="158.4" transform="rotate(-90 74 158.4)">121</text>
<text x="76.5" y="158.4" transform="rotate(-90 76.5 158.4)">131</text>
<text x="79" y="158.4" transform="rotate(-90 79 158.4)">144</text>
<text x="44.6" y="166.9" transform="rotate(-90 44.6 166.9)">VCAP</text>
<text x="47.1" y="166.9" transform="rotate(-90 47.1 166.9)">VCAP</text>
<text x="52.2" y="165.6" transform="rotate(-90 52.2 165.6)">VDD</text>
<text x="54.8" y="165.6" transform="rotate(-90 54.8 165.6)">VDD</text>
<text x="57.3" y="165.6" transform="rotate(-90 57.3 165.6)">VDD</text>
<text x="59.8" y="165.6" transform="rotate(-90 59.8 165.6)">VDD</text>
<text x="62.4" y="165.6" transform="rotate(-90 62.4 165.6)">VDD</text>
<text x="64.9" y="165.6" transform="rotate(-90 64.9 165.6)">VDD</text>
<text x="67.4" y="165.6" transform="rotate(-90 67.4 165.6)">VDD</text>
<text x="70" y="166.9" transform="rotate(-90 70 166.9)">VUSB</text>
<text x="72.5" y="165.6" transform="rotate(-90 72.5 165.6)">VDD</text>
<text x="75.1" y="165.6" transform="rotate(-90 75.1 165.6)">VDD</text>
<text x="77.6" y="165.6" transform="rotate(-90 77.6 165.6)">VDD</text>
<text x="80.1" y="165.6" transform="rotate(-90 80.1 165.6)">VDD</text>
<text x="58.7" y="179.3" transform="rotate(-90 58.7 179.3)">16</text>
<text x="59.8" y="174.2" transform="rotate(-90 59.8 174.2)">GND</text>
<text x="61.3" y="179.3" transform="rotate(-90 61.3 179.3)">38</text>
<text x="62.4" y="174.2" transform="rotate(-90 62.4 174.2)">GND</text>
<text x="63.8" y="179.3" transform="rotate(-90 63.8 179.3)">51</text>
<text x="64.9" y="174.2" transform="rotate(-90 64.9 174.2)">GND</text>
<text x="66.3" y="179.3" transform="rotate(-90 66.3 179.3)">61</text>
<text x="67.4" y="174.2" transform="rotate(-90 67.4 174.2)">GND</text>
<text x="68.9" y="179.3" transform="rotate(-90 68.9 179.3)">83</text>
<text x="70" y="174.2" transform="rotate(-90 70 174.2)">GND</text>
<text x="71.4" y="179.3" transform="rotate(-90 71.4 179.3)">94</text>
<text x="72.5" y="174.2" transform="rotate(-90 72.5 174.2)">GND</text>
<text x="75.1" y="174.2" transform="rotate(-90 75.1 174.2)">GND</text>
<text x="77.6" y="174.2" transform="rotate(-90 77.6 174.2)">GND</text>
<text x="80.1" y="174.2" transform="rotate(-90 80.1 174.2)">GND</text>
<text x="74" y="180.5" transform="rotate(-90 74 180.5)">107</text>
<text x="76.5" y="180.5" transform="rotate(-90 76.5 180.5)">120</text>
<text x="79" y="180.5" transform="rotate(-90 79 180.5)">130</text>
</g>
<g font-size="2.1" fill="#c90d0c">
<text x="133.4" y="131.6">VCC</text>
<text x="145.4" y="130.4">E</text>
<text x="133.4" y="141.8">GND</text>
<text x="143.1" y="140.3">OUT</text>
</g>
<g font-size="1.8" fill="#808080">
<text x="48.9" y="31.8">IC1A</text>
<text x="84.5" y="31.8">IC1B</text>
<text x="120" y="31.8">IC1C</text>
<text x="155.6" y="31.8">IC1D</text>
<text x="191.1" y="31.8">IC1E</text>
<text x="226.7" y="31.8">IC1F</text>
<text x="262.2" y="31.8">IC1G</text>
<text x="48.9" y="80.1">STM32H743ZST</text>
<text x="84.5" y="80.1">STM32H743ZST</text>
<text x="120" y="80.1">STM32H743ZST</text>
<text x="155.6" y="80.1">STM32H743ZST</text>
<text x="191.1" y="80.1">STM32H743ZST</text>
<text x="226.7" y="80.1">STM32H743ZST</text>
<text x="262.2" y="80.1">STM32H743ZST</text>
<text x="81.9" y="102.9">IC1SPEC_FUNC</text>
<text x="142.9" y="105.5">IC1ANA_PWR</text>
<text x="163.2" y="143.6">IC1OSC</text>
<text x="84.5" y="174" transform="rotate(-90 84.5 174)">IC1DIG_PWR</text>
</g>
</svg>
